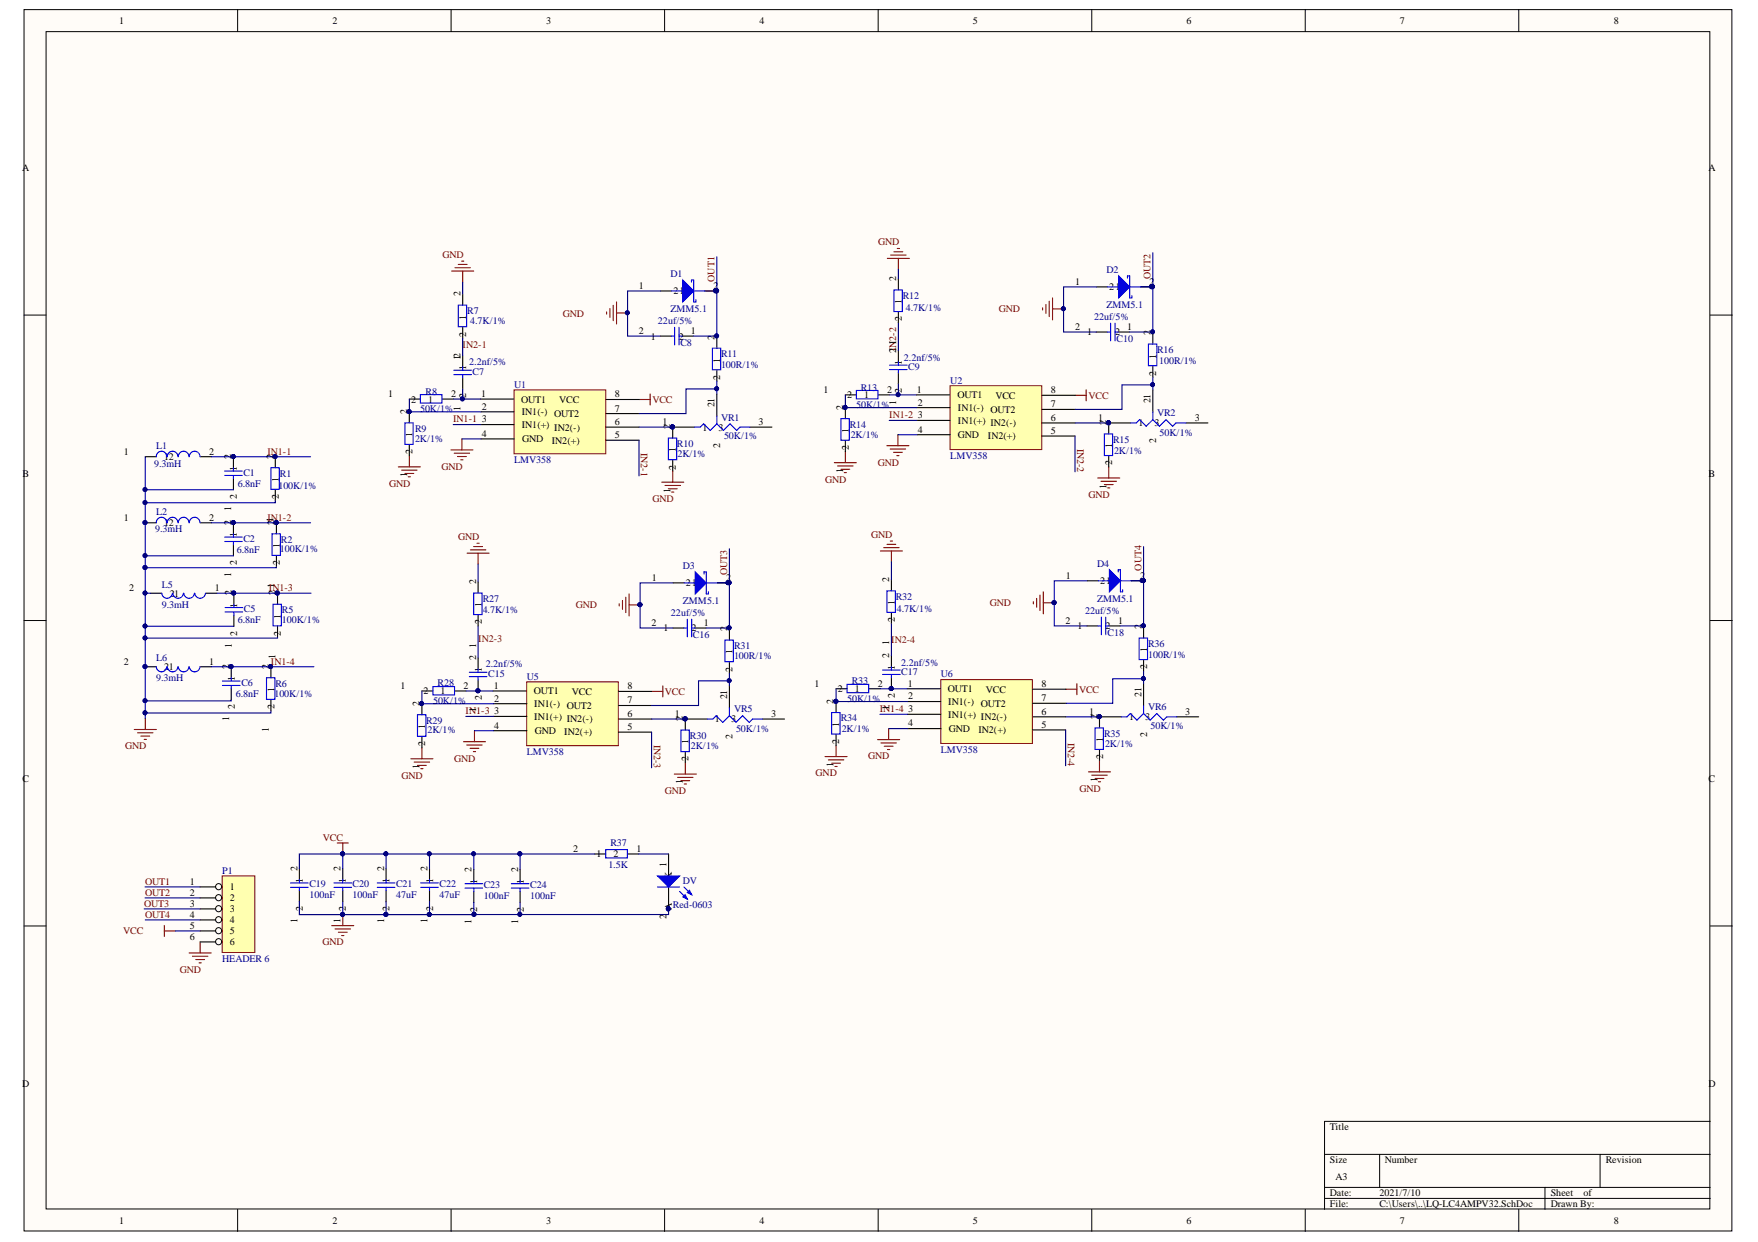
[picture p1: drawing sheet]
<svg xmlns="http://www.w3.org/2000/svg" width="297mm" height="210mm" viewBox="0 0 297 210" stroke-linecap="round" stroke-linejoin="round" font-family="sans-serif">
<g fill="#fffcf8" stroke="#000" stroke-width=".17">
<path d="M4.1 1.6h288.5v206.4h-288.5z"/>
<path d="M7.8 5.3h281.1v199h-281.1z"/>
</g>
<g fill="none" stroke="#000" stroke-width=".17">
<path d="M40.2 1.6v3.7M76.2 1.6v3.7M112.3 1.6v3.7M148.4 1.6v3.7M184.5 1.6v3.7M220.5 1.6v3.7M256.6 1.6v3.7M4.1 53.2h3.7M289 53.2h3.7M4.1 104.9h3.7M289 104.9h3.7M4.1 156.5h3.7"/>
<path d="M289 156.5h3.7M223.8 195.1h65.2M233.1 195.1v5.6M270.4 195.1v5.6M289 189.5h-65.2v14.9M40.2 204.4v3.7M76.2 204.4v3.7M112.3 204.4v3.7M148.4 204.4v3.7M184.5 204.4v3.7M220.5 204.4v3.7M223.8 200.7h65.2"/>
<path d="M223.8 202.5h65.2M256.6 204.4v3.7M261 200.7v3.7"/>
</g>
<g fill="none" stroke="#000" stroke-width=".19">
<path d="M24.5 77.2h1.9M33.9 77.2h1.8M39.4 77.2v1.9M46.5 77.2v1.9M24.5 88.4h1.9M33.9 88.4h1.8M39.4 80.9v1.9M39.4 88.4v1.8M39.4 92.1v1.8M46.5 82.8v1.8M46.7 88.4v1.8M46.7 93.9v1.9"/>
<path d="M113 144.3v3.7M113 149.9v3.7"/>
</g>
<g fill="#000080" stroke="#000080" stroke-width=".17">
<circle cx="39.4" cy="77.2" r=".34"/>
<circle cx="39.4" cy="88.3" r=".34"/>
<circle cx="24.5" cy="88.3" r=".33"/>
<circle cx="46.5" cy="77.2" r=".33"/>
<circle cx="46.7" cy="88.3" r=".34"/>
<circle cx="112.9" cy="153.6" r=".33"/>
</g>
<g fill="none" stroke="#00f" stroke-width=".19">
<path d="M28.2 77.2a.88 .88 0 0 0-.9-.9 .88 .88 0 0 0-.9 .9M30.1 77.2a.89 .89 0 0 0-.9-.9 .89 .89 0 0 0-.9 .9M31.9 77.2a.89 .89 0 0 0-.9-.9 .89 .89 0 0 0-.9 .9M33.8 77.2a.89 .89 0 0 0-.9-.9 .89 .89 0 0 0-.9 .9M38 79.6h2.9M39.4 79.1v.5M45.8 79.1h1.4v3.6h-1.4zM28.2 88.3a.88 .88 0 0 0-.9-.9 .88 .88 0 0 0-.9 1M30.1 88.3a.89 .89 0 0 0-.9-.9 .89 .89 0 0 0-.9 1M31.9 88.3a.89 .89 0 0 0-.9-.9 .89 .89 0 0 0-.9 1M33.8 88.3a.89 .89 0 0 0-.9-.9 .89 .89 0 0 0-.9 1M38 80.4h2.9"/>
<path d="M38 90.8h2.9M38 91.5h2.9M39.4 80.4v.5M39.4 90.2v.6M39.4 91.5v.6M46 90.2h1.4v3.7h-1.4z"/>
</g>
<path d="M22.7 123.3h3.7M23.2 123.8h2.6M23.8 124.4h1.5M24.4 125h.3M24.5 121.4v1.9M27.8 156.4v1.9M27.8 157.3h1.8M33.8 159.2v1.9M32 161.1h3.7M32.5 161.6h2.6M33.1 162.2h1.5M33.6 162.7h.4" fill="none" stroke="#800000" stroke-width=".19"/>
<path d="M111.1 148h3.7l-1.8 1.9z" fill="#00f"/>
<path d="M111.1 148h3.7l-1.8 1.9zM114.8 150.7l1.3 1.3M115.6 149.9l1.3 1.3" fill="none" stroke="#00f" stroke-width=".19"/>
<path d="M115.4 151.6l.4-.4 .3 .8z" fill="#00f"/>
<path d="M115.4 151.6l.4-.4 .3 .8z" fill="none" stroke="#00f" stroke-width=".19"/>
<path d="M116.1 150.8l.4-.3 .4 .7z" fill="#00f"/>
<g fill="none" stroke="#00f" stroke-width=".19">
<path d="M28.2 112.7a.88 .88 0 0 1-.9 .8 .88 .88 0 0 1-.9-.8M29.1 100.3a.89 .89 0 0 1-.9 .8 .89 .89 0 0 1-.9-.8M30.1 112.7a.89 .89 0 0 1-.9 .8 .89 .89 0 0 1-.9-.8M31 100.3a.89 .89 0 0 1-.9 .8 .89 .89 0 0 1-.9-.8M31.9 112.7a.89 .89 0 0 1-.9 .8 .89 .89 0 0 1-.9-.8M32.8 100.3a.89 .89 0 0 1-.8 .8 .89 .89 0 0 1-.9-.8M33.8 112.7a.89 .89 0 0 1-.9 .8 .89 .89 0 0 1-.9-.8M34.7 100.3a.89 .89 0 0 1-.9 .8 .89 .89 0 0 1-.9-.8M37.6 115.1h3M37.6 115.8h3M38 102.7h3M38 103.4h3"/>
<path d="M39.1 114.5v.6M39.1 115.8v.6M39.5 102.1v.6M39.5 103.4v.6M45 114.5h1.4v3.7h-1.4zM46.1 102.1h1.4v3.7h-1.4zM111.1 149.9h3.7M116.1 150.8l.4-.3 .4 .7z"/>
</g>
<g fill="#000080" stroke="#000080" stroke-width=".17">
<circle cx="112.9" cy="153.6" r=".33"/>
<circle cx="57.9" cy="144.3" r=".34"/>
<circle cx="57.9" cy="154.5" r=".34"/>
<circle cx="39.5" cy="100.2" r=".34"/>
<circle cx="46.9" cy="100.2" r=".34"/>
<circle cx="39" cy="112.6" r=".34"/>
<circle cx="24.5" cy="112.6" r=".33"/>
<circle cx="45.7" cy="112.6" r=".33"/>
</g>
<path d="M56.1 156.4h3.7M56.6 157h2.6M57 142.5h1.8M57.2 157.6h1.5M57.7 158.1h.4M57.9 142.5v1.8M57.9 154.6v1.8" fill="none" stroke="#800000" stroke-width=".19"/>
<path d="M24.5 112.7h1.9M25.5 100.3h1.8M33.9 112.7h1.8M34.8 100.3h1.8M39.1 112.7v1.8M39.1 116.4v1.9M39.5 100.3v1.8M39.5 104v1.8M45.8 112.7v1.8M45.8 118.3v1.8M46.9 100.3v1.8M46.9 105.8v1.9" fill="none" stroke="#000" stroke-width=".19"/>
<path d="M37.5 148h5.6v13h-5.6z" fill="#ffffb0" stroke="#800000" stroke-width=".17"/>
<path d="M33.8 149.9h3.7" fill="none" stroke="#000" stroke-width=".19"/>
<circle cx="36.9" cy="149.9" r=".52" fill="#fffcf8" stroke="#000" stroke-width=".17"/>
<path d="M33.8 151.8h3.7" fill="none" stroke="#000" stroke-width=".19"/>
<circle cx="36.9" cy="151.7" r=".52" fill="#fffcf8" stroke="#000" stroke-width=".17"/>
<path d="M33.8 153.6h3.7" fill="none" stroke="#000" stroke-width=".19"/>
<circle cx="36.9" cy="153.6" r=".52" fill="#fffcf8" stroke="#000" stroke-width=".17"/>
<path d="M33.8 155.5h3.7" fill="none" stroke="#000" stroke-width=".19"/>
<circle cx="36.9" cy="155.4" r=".52" fill="#fffcf8" stroke="#000" stroke-width=".17"/>
<path d="M33.8 157.3h3.7" fill="none" stroke="#000" stroke-width=".19"/>
<circle cx="36.9" cy="157.3" r=".52" fill="#fffcf8" stroke="#000" stroke-width=".17"/>
<path d="M33.8 159.2h3.7" fill="none" stroke="#000" stroke-width=".19"/>
<circle cx="36.9" cy="159.2" r=".52" fill="#fffcf8" stroke="#000" stroke-width=".17"/>
<path d="M67.3 78.9h3.7M67.9 79.5h2.6M69.2 77v1.9M76.2 76h3.7M76.7 76.6h2.6M77.3 77.2h1.5M77.9 77.7h.3M78 74.2v1.8M108 67.5h1.9M109.9 66.6v1.8M68.4 80h1.5M69 80.6h.3" fill="none" stroke="#800000" stroke-width=".19"/>
<path d="M69.2 67.4h1.8M74.7 67.4h1.9" fill="none" stroke="#000" stroke-width=".19"/>
<path d="M71 66.7h3.7v1.4h-3.7z" fill="none" stroke="#00f" stroke-width=".19"/>
<path d="M86.9 65.9h15.4v10.8h-15.4z" fill="#ffffb0" stroke="#800000" stroke-width=".17"/>
<g fill="none" stroke="#000" stroke-width=".19">
<path d="M78.2 49.7v1.9M78.2 55.3v1.9M111.6 56.8h1.8M111.6 49.2h1.9M115.3 56.8h1.9M119.1 49.2h1.8M81.2 67.4h5.6M81.3 69.6h5.6M81.3 71.8h5.6M81.3 74.2h5.6M102.4 74.4h5.6M102.4 72.2h5.6"/>
<path d="M102.4 69.9h5.6M102.4 67.5h5.6M113.7 72.2h3.7M121.1 66.6v3.7M126.7 72.2h3.7"/>
</g>
<g fill="#000080" stroke="#000080" stroke-width=".17">
<circle cx="113.6" cy="72.1" r=".33"/>
<circle cx="106" cy="52.9" r=".33"/>
<circle cx="120.9" cy="49.1" r=".34"/>
</g>
<path d="M77.4 51.6h1.4v3.6h-1.4zM113.4 56.8h.6M113.5 49.2h1.8M114 55.3v3M114.7 55.3v3M114.7 56.8h.6M116.8 47.7v-.4h.4v3.7h.4v-.3M117.2 49.2h1.9M121.1 70.3v1.3M121.1 71.6l-1.1 1.1-1.1-1.1-.6 .6h-.9M121.1 71.6l1.1 1.1 1.2-1.1 1.1 1.1 .5-.5h1.7" fill="none" stroke="#00f" stroke-width=".19"/>
<path d="M102.5 52.7v.4M103.1 52.2v1.4M103.6 51.6v2.6M104.2 51v3.8M104.2 52.9h1.8" fill="none" stroke="#800000" stroke-width=".19"/>
<path d="M115.3 47.3l1.9 1.9-1.9 1.8z" fill="#00f"/>
<path d="M115.3 47.3l1.9 1.9-1.9 1.8zM120.4 58.8h1.4v3.7h-1.4zM68.4 71.5h1.4v3.6h-1.4zM76.7 62.6h3M76.7 63.3h3M78.2 62v.6M78.2 63.3v.6M112.9 74h1.4v3.7h-1.4zM144.7 66h3.6v1.4h-3.6z" fill="none" stroke="#00f" stroke-width=".19"/>
<g fill="#000080" stroke="#000080" stroke-width=".17">
<circle cx="120.9" cy="49.1" r=".34"/>
<circle cx="113.6" cy="72.1" r=".33"/>
<circle cx="69.1" cy="69.6" r=".34"/>
</g>
<path d="M121.1 57v1.8M69.2 69.6v1.9M69.2 75.2v1.8M78.2 60.2v1.8M78.2 63.9v1.8M113.7 72.2v1.8M113.7 77.8v1.8M121.1 62.6v1.8M142.8 66.7h1.9M148.4 66.7h1.9" fill="none" stroke="#000" stroke-width=".19"/>
<g fill="none" stroke="#800000" stroke-width=".19">
<path d="M113.7 79.6v1.9M141 78.2h3.7M141.5 78.8h2.6M142.1 79.3h1.5M142.6 79.9h.4M142.8 76.3v1.9M149.9 75.3h3.7M150.4 75.9h2.6M151 76.4h1.5M151.5 77h.4M151.7 73.5v1.8M181.7 66.8h1.8"/>
<path d="M183.5 65.9v1.8M111.8 81.5h3.7M112.4 82h2.6M112.9 82.6h1.5M113.5 83.2h.4"/>
</g>
<path d="M160.5 65.2h15.5v10.8h-15.5z" fill="#ffffb0" stroke="#800000" stroke-width=".17"/>
<g fill="none" stroke="#000" stroke-width=".19">
<path d="M151.8 47.1v1.9M151.8 52.7v1.9M185.2 56.1h1.9M185.3 48.5h1.9M189 56.1h1.8M192.7 48.5h1.9M154.8 66.7h5.6M154.9 68.9h5.6M154.9 71.1h5.6M155 73.5h5.6M176.1 73.7h5.5M176.1 71.5h5.6"/>
<path d="M176.1 69.2h5.6M176.1 66.8h5.6M187.3 71.5h3.8M194.8 65.9v3.7M200.4 71.5h3.7"/>
</g>
<g fill="#000080" stroke="#000080" stroke-width=".17">
<circle cx="187.3" cy="71.4" r=".34"/>
<circle cx="179.7" cy="52.2" r=".34"/>
<circle cx="194.5" cy="48.4" r=".33"/>
</g>
<path d="M151 49h1.5v3.7h-1.5zM187.1 56.1h.6M187.2 48.5h1.8M187.7 54.6v3M188.4 54.6v3M188.4 56.1h.6M190.5 47v-.4h.4v3.7h.3v-.3M190.9 48.5h1.8M194.8 69.6v1.3M194.8 70.9l-1.1 1.1-1.1-1.1-.6 .6h-.9M194.8 70.9l1.1 1.1 1.1-1.1 1.1 1.1 .6-.5h1.7" fill="none" stroke="#00f" stroke-width=".19"/>
<path d="M176.2 52v.4M176.7 51.5v1.5M177.3 50.9v2.6M177.8 50.3v3.8M177.8 52.2h1.9" fill="none" stroke="#800000" stroke-width=".19"/>
<path d="M189 46.6l1.9 1.9-1.9 1.8z" fill="#00f"/>
<path d="M189 46.6l1.9 1.9-1.9 1.8zM194 58.2h1.5v3.6h-1.5zM142.1 70.8h1.4v3.6h-1.4zM150.3 61.7h3M150.3 62.5h3M151.8 61.2v.5M151.8 62.5v.5M186.6 73.3h1.4v3.7h-1.4zM73.1 116h3.7v1.4h-3.7z" fill="none" stroke="#00f" stroke-width=".19"/>
<g fill="#000080" stroke="#000080" stroke-width=".17">
<circle cx="194.5" cy="48.4" r=".33"/>
<circle cx="187.3" cy="71.4" r=".34"/>
<circle cx="142.8" cy="68.9" r=".33"/>
</g>
<path d="M151.8 59.3v1.9M194.8 56.3v1.9M142.8 68.9v1.9M142.8 74.5v1.8M151.8 63v1.9M187.3 71.5v1.8M187.3 77.1v1.8M194.8 61.9v1.8M71.3 116.8h1.8M76.9 116.8h1.8" fill="none" stroke="#000" stroke-width=".19"/>
<g fill="none" stroke="#800000" stroke-width=".19">
<path d="M187.3 78.9v1.9M185.5 80.8h3.7M186 81.3h2.6M186.6 81.9h1.5M187.2 82.5h.3M110.1 116.9h1.9M112 115.9v1.9M69.4 128.2h3.7M70 128.8h2.6M70.5 129.4h1.5M71.1 129.9h.4M71.3 126.4v1.8"/>
<path d="M78.3 125.4h3.7M78.9 125.9h2.6M79.4 126.5h1.5M80 127h.4M80.2 123.5v1.9"/>
</g>
<path d="M89 115.2h15.5v10.8h-15.5z" fill="#ffffb0" stroke="#800000" stroke-width=".17"/>
<g fill="none" stroke="#000" stroke-width=".19">
<path d="M80.8 98.4v1.8M113.7 98.5h1.9M121.2 98.5h1.9M80.8 103.9v1.9M83.3 116.8h5.6M83.4 118.9h5.6M104.5 119.2h5.6M104.5 116.9h5.6M113.7 106.1h1.9M117.4 106.1h1.9M123.2 115.9v3.8M83.4 121.1h5.6"/>
<path d="M83.4 123.5h5.6M104.5 123.7h5.6M104.5 121.5h5.6M115.8 121.5h3.7M128.8 121.5h3.8"/>
</g>
<g fill="#000080" stroke="#000080" stroke-width=".17">
<circle cx="115.8" cy="121.5" r=".34"/>
<circle cx="108.1" cy="102.2" r=".34"/>
<circle cx="123" cy="98.5" r=".33"/>
</g>
<path d="M115.6 98.5h1.9M119 97v-.4h.3v3.8h.4v-.4M119.3 98.5h1.9M80 100.2h1.5v3.7h-1.5zM115.6 106.1h.5M116.1 104.6v3M116.9 104.6v3M116.9 106.1h.5M123.2 119.7v1.3M123.2 121l-1.1 1.1-1.1-1.1-.6 .5h-.9M123.2 121l1.2 1.1 1.1-1.1 1.1 1.1 .6-.6h1.6" fill="none" stroke="#00f" stroke-width=".19"/>
<path d="M104.6 102v.4M105.2 101.5v1.5M105.7 100.9v2.6M106.3 100.4v3.7M106.3 102.2h1.9" fill="none" stroke="#800000" stroke-width=".19"/>
<path d="M117.5 96.6l1.8 1.9-1.8 1.9z" fill="#00f"/>
<path d="M117.5 96.6l1.8 1.9-1.8 1.9zM79.3 113.6h3M79.3 114.4h3M80.8 113.1v.5M80.8 114.4v.5M143.1 115.7h3.7v1.4h-3.7zM70.5 120.8h1.5v3.6h-1.5zM115 123.4h1.5v3.6h-1.5z" fill="none" stroke="#00f" stroke-width=".19"/>
<g fill="#000080" stroke="#000080" stroke-width=".17">
<circle cx="123" cy="98.5" r=".33"/>
<circle cx="115.8" cy="121.5" r=".34"/>
<circle cx="71.2" cy="118.9" r=".33"/>
<circle cx="80.7" cy="116.7" r=".34"/>
</g>
<path d="M71.3 118.9v1.9M80.8 111.2v1.9M80.8 114.9v1.9M141.3 116.4h1.8M146.9 116.4h1.8M71.3 124.5v1.9M115.8 121.5v1.9M115.8 127.1v1.9" fill="none" stroke="#000" stroke-width=".19"/>
<g fill="none" stroke="#800000" stroke-width=".19">
<path d="M180.1 116.5h1.9M182 115.5v1.9M113.9 130.8h3.8M114.5 131.4h2.6M115 131.9h1.5M115.6 132.5h.4M115.8 129v1.8M139.4 127.9h3.7M140 128.4h2.6M140.5 129h1.5M141.1 129.5h.4M141.3 126v1.9"/>
<path d="M148.3 125h3.7M148.8 125.6h2.7M149.4 126.1h1.5M150 126.7h.3M150.1 123.1v1.9"/>
</g>
<path d="M159 114.9h15.4v10.8h-15.4z" fill="#ffffb0" stroke="#800000" stroke-width=".17"/>
<g fill="none" stroke="#000" stroke-width=".19">
<path d="M150.6 98v1.8M183.7 98.2h1.9M191.2 98.2h1.8M150.6 103.6v1.8M153.3 116.4h5.6M153.4 118.6h5.6M174.5 118.9h5.6M174.5 116.5h5.6M183.7 105.8h1.8M187.4 105.8h1.9M193.2 115.6v3.7M153.4 120.7h5.6"/>
<path d="M153.4 123.1h5.6M174.5 123.4h5.6M174.5 121.1h5.6M185.8 121.1h3.7M198.8 121.1h3.7"/>
</g>
<g fill="#000080" stroke="#000080" stroke-width=".17">
<circle cx="185.7" cy="121.1" r=".34"/>
<circle cx="178.1" cy="101.8" r=".34"/>
<circle cx="193" cy="98.1" r=".33"/>
</g>
<path d="M149.9 99.8h1.4v3.7h-1.4zM185.6 98.2h1.8M188.9 96.7v-.4h.4v3.7h.4v-.4M189.3 98.2h1.9M185.5 105.8h.6M186.1 104.3v3M186.8 104.3v3M186.8 105.8h.6M193.2 119.3v1.3M193.2 120.6l-1.1 1.1-1.1-1.1-.6 .5h-.9M193.2 120.6l1.1 1.1 1.2-1.1 1.1 1.1 .5-.6h1.7" fill="none" stroke="#00f" stroke-width=".19"/>
<path d="M174.6 101.7v.4M175.2 101.1v1.5M175.7 100.6v2.6M176.3 100v3.7M176.3 101.9h1.8" fill="none" stroke="#800000" stroke-width=".19"/>
<path d="M187.4 96.3l1.9 1.9-1.9 1.8z" fill="#00f"/>
<g fill="none" stroke="#00f" stroke-width=".19">
<path d="M187.4 96.3l1.9 1.9-1.9 1.8zM122.5 108.2h1.4v3.6h-1.4zM149.1 113.2h3M149.1 114h3M150.6 112.7v.5M150.6 114v.5M192.5 107.8h1.4v3.7h-1.4zM140.5 120.4h1.4v3.7h-1.4zM185 123h1.4v3.7h-1.4zM49.1 149.2h3M49.1 150h3M50.6 148.7v.5"/>
<path d="M50.6 150v.5M56.4 149.2h3M56.4 150h3M57.9 148.7v.5M57.9 150v.5M63.7 149.2h3M63.7 150h3M65.2 148.7v.5M65.2 150v.5M71.1 149.2h3M71.1 150h3M72.6 148.7v.5"/>
<path d="M72.6 150v.5M78.6 149.4h2.9M78.6 150.1h2.9M80.1 148.8v.6M80.1 150.1v.6M86.4 149.4h3M86.4 150.1h3M87.9 148.8v.6M87.9 150.1v.6M102.3 143.6h3.7v1.4h-3.7z"/>
</g>
<g fill="#000080" stroke="#000080" stroke-width=".17">
<circle cx="193" cy="98.1" r=".33"/>
<circle cx="185.7" cy="121.1" r=".34"/>
<circle cx="141.2" cy="118.5" r=".34"/>
<circle cx="150.6" cy="116.4" r=".34"/>
<circle cx="24.5" cy="82.7" r=".33"/>
<circle cx="24.5" cy="93.9" r=".33"/>
<circle cx="39.4" cy="77.2" r=".34"/>
<circle cx="46.5" cy="77.2" r=".33"/>
<circle cx="39.4" cy="88.3" r=".34"/>
<circle cx="46.7" cy="88.3" r=".34"/>
<circle cx="57.9" cy="144.3" r=".34"/>
<circle cx="65.2" cy="144.3" r=".34"/>
<circle cx="57.9" cy="154.5" r=".34"/>
<circle cx="65.2" cy="154.5" r=".34"/>
<circle cx="80.1" cy="154.5" r=".33"/>
<circle cx="87.8" cy="154.5" r=".33"/>
<circle cx="112.9" cy="153.6" r=".33"/>
<circle cx="72.5" cy="144.3" r=".33"/>
<circle cx="80" cy="144.3" r=".33"/>
<circle cx="39.5" cy="100.2" r=".34"/>
<circle cx="46.9" cy="100.2" r=".34"/>
<circle cx="24.5" cy="105.8" r=".33"/>
<circle cx="24.5" cy="100.2" r=".33"/>
<circle cx="120.9" cy="49.1" r=".34"/>
<circle cx="121.1" cy="49.1" r=".34"/>
<circle cx="121.1" cy="56.8" r=".34"/>
<circle cx="78.1" cy="67.4" r=".33"/>
<circle cx="121.1" cy="65.7" r=".34"/>
<circle cx="69.1" cy="69.6" r=".34"/>
<circle cx="194.5" cy="48.4" r=".33"/>
<circle cx="194.7" cy="48.4" r=".33"/>
<circle cx="194.7" cy="56.1" r=".33"/>
<circle cx="194.7" cy="65" r=".33"/>
<circle cx="179.7" cy="52.2" r=".34"/>
<circle cx="142.8" cy="68.9" r=".33"/>
<circle cx="187.3" cy="71.4" r=".34"/>
<circle cx="106" cy="52.9" r=".33"/>
<circle cx="123" cy="98.5" r=".33"/>
<circle cx="123.2" cy="98.5" r=".33"/>
<circle cx="123.2" cy="106.1" r=".33"/>
<circle cx="123.2" cy="115" r=".33"/>
<circle cx="108.1" cy="102.2" r=".34"/>
<circle cx="71.2" cy="118.9" r=".33"/>
<circle cx="193.2" cy="98.1" r=".34"/>
<circle cx="193.2" cy="105.7" r=".34"/>
<circle cx="193.2" cy="114.7" r=".34"/>
<circle cx="178.1" cy="101.8" r=".34"/>
<circle cx="80.7" cy="116.7" r=".34"/>
<circle cx="115.8" cy="121.5" r=".34"/>
<circle cx="113.6" cy="72.1" r=".33"/>
<circle cx="24.5" cy="84.9" r=".33"/>
<circle cx="24.5" cy="95.9" r=".33"/>
<circle cx="24.5" cy="118.4" r=".33"/>
<circle cx="39" cy="112.6" r=".34"/>
<circle cx="45.7" cy="112.6" r=".33"/>
<circle cx="24.5" cy="120.5" r=".33"/>
<circle cx="24.5" cy="107.8" r=".33"/>
<circle cx="151.7" cy="66.7" r=".33"/>
<circle cx="87.8" cy="144.3" r=".33"/>
<circle cx="72.5" cy="154.5" r=".33"/>
<circle cx="24.5" cy="112.6" r=".33"/>
<circle cx="24.5" cy="88.3" r=".33"/>
</g>
<g fill="none" stroke="#000" stroke-width=".19">
<path d="M123.2 106.3v1.9M123.2 111.9v1.9M141.3 118.6v1.8M150.6 110.8v1.9M150.6 114.5v1.9M193.2 106v1.8M193.2 111.6v1.8M141.3 124.1v1.9M185.8 121.1v1.9M185.8 126.7v1.9M50.6 146.8v1.9M50.6 150.5v1.9"/>
<path d="M57.9 146.8v1.9M57.9 150.5v1.9M65.2 146.8v1.9M65.2 150.5v1.9M72.6 146.8v1.9M72.6 150.5v1.9M80.1 146.9v1.9M80.1 150.7v1.8M87.9 146.9v1.9M87.9 150.7v1.8M100.5 144.3h1.8M106.1 144.3h1.8"/>
</g>
<g fill="none" stroke="#800000" stroke-width=".19">
<path d="M76.3 45.8h3.7M76.9 45.2h2.6M77.4 44.7h1.5M78 44.1h.4M78.2 45.8v1.9M149.9 43.7h3.8M150.5 43.1h2.6M151 42.6h1.5M151.6 42h.4M151.8 43.7v1.8M78.9 93.5h3.7M79.5 92.9h2.6"/>
<path d="M80 92.4h1.5M80.6 91.8h.4M80.8 93.5v1.8M148.8 93.1h3.7M149.3 92.6h2.6M149.9 92h1.5M150.4 91.4h.4M150.6 93.1v1.9M183.9 130.5h3.7M184.5 131h2.6M185 131.6h1.5M185.6 132.1h.4"/>
<path d="M185.8 128.6v1.9"/>
</g>
<g fill="none" stroke="#000080" stroke-width=".19">
<path d="M78.2 47.7v2M78.2 57.2v3M111.6 49.2h-5.6v7.6h5.6M117.2 56.8h3.9v.2M119.1 49.2h2M121.1 43.4v13.4M151.8 45.5v1.6M151.8 54.6v4.7M185.3 48.5h-5.6v7.6h5.5M190.8 56.1h4v.2M194.8 42.7v5.8h-2.1M194.8 48.5v7.6"/>
<path d="M24.5 77.2v18.7M35.7 77.2h16.8M69.2 67.4v2.2h12.1M76.6 71.8h4.7M76.6 67.4h4.6M78 74.2h3.3M78.2 65.7v1.7M108 74.4v6M108 72.2h5.7M121.1 65.7h-5.2v4.2h-7.9M121.1 64.4v2.2M142.8 66.7v2.2h12.1"/>
<path d="M150.2 71.1h4.7M151.7 73.5h3.3M151.8 64.9v1.8h-1.5M151.8 66.7h3M181.6 73.7v6M181.7 71.5h5.6M194.8 65h-5.2v4.2h-7.9M194.8 63.7v2.2M24.5 95.9v25.5M24.5 82.8h14.9M24.5 93.9h14.9M35.7 88.4h16.8"/>
<path d="M46.5 84.6v.4h-22M46.7 95.8v.1h-22.2M80.8 95.3v3.1M113.7 98.5h-5.5v7.6h5.5M121.2 98.5h2M123.2 92.7v13.4M150.6 95v3M183.7 98.2h-5.6v7.6h5.6M191.2 98.2h2M193.2 92.4v13.4M24.5 105.8h15M24.5 100.3h1"/>
<path d="M35.7 112.7h17.3M36.6 100.3h16M39.1 118.3v.2h-14.6M46.9 107.7v.1h-22.4M71.3 116.8v2.1h12.1M78.7 116.8h4.6M80.8 105.8v5.4M119.3 106.1h3.9v.2M123.2 115.1h-5.2v4.1h-7.9M123.2 113.8v2.1M141.3 116.4v2.2h12.1M148.7 116.4h4.6"/>
<path d="M150.6 105.4v5.4M189.3 105.8h3.9v.2M193.2 113.4v2.2M193.2 114.7h-5.2v4.2h-7.9M45.8 120.1v.4h-21.3M78.7 121.1h4.7M80.2 123.5h3.2M110.1 123.7v6.1M110.1 121.5h5.7M148.7 120.7h4.7M150.1 123.1h3.3M180.1 123.4v6"/>
<path d="M180.1 121.1h5.7M24.4 153.6h9.4M24.5 149.9h9.3M24.5 151.8h9.3M24.5 155.5h9.3M29.6 157.3h4.2M50.6 146.8v-2.5h22v2.5M50.6 152.4v2.2h7.3M57.9 144.3v2.5M57.9 152.4v2.2M57.9 154.6h14.7M65.2 144.3v2.5"/>
<path d="M65.2 152.4v2.2M72.6 144.3h7.5v2.6M72.6 152.4v2.2M80.1 152.5v2.1M80.1 144.3h20.4M80.1 154.6h-7.5M87.9 144.3v2.6M87.9 152.5v2.1M107.9 144.3h5.1M113 153.6v1h-32.9M113 153.6h.1"/>
</g>
<g font-size="1.7">
<text x="20.1" y="4.1">1</text>
<text x="56.2" y="4.1">2</text>
<text x="92.3" y="4.1">3</text>
<text x="128.3" y="4.1">4</text>
<text x="164.4" y="4.1">5</text>
<text x="200.5" y="4.1">6</text>
<text x="236.5" y="4.1">7</text>
<text x="272.7" y="4.1">8</text>
<text x="3.7" y="28.9">A</text>
<text x="288.7" y="28.9">A</text>
<text x="151.4" y="47.5" transform="rotate(-90 151.4 47.5)">2</text>
<text x="77.8" y="50" transform="rotate(-90 77.8 50)">2</text>
<text x="107.9" y="48.8">1</text>
<text x="113.8" y="49.7">21</text>
<text x="120.6" y="48.8">2</text>
<text x="152.4" y="51.4" transform="rotate(-90 152.4 51.4)">1</text>
<text x="181.6" y="48.1">1</text>
<text x="187.4" y="49">21</text>
<text x="194.2" y="48.1">2</text>
<text x="78.8" y="56.9" transform="rotate(-90 78.8 56.9)">2</text>
<text x="78.8" y="54" transform="rotate(-90 78.8 54)">1</text>
<text x="107.9" y="56.5">2</text>
<text x="110" y="57.4">1</text>
<text x="114.7" y="57.4">2</text>
<text x="116.7" y="56.5">1</text>
<text x="120.7" y="57.4" transform="rotate(-90 120.7 57.4)">2</text>
<text x="151.4" y="59.7" transform="rotate(-90 151.4 59.7)">2IN12-2</text>
<text x="152.4" y="54.3" transform="rotate(-90 152.4 54.3)">2</text>
<text x="181.6" y="55.7">2</text>
<text x="183.7" y="56.6">1</text>
<text x="188.4" y="56.6">2</text>
<text x="190.4" y="55.7">1</text>
<text x="194.4" y="56.6" transform="rotate(-90 194.4 56.6)">2</text>
<text x="77.8" y="60.8" transform="rotate(-90 77.8 60.8)">12</text>
<text x="78.8" y="62.6" transform="rotate(-90 78.8 62.6)">1</text>
<text x="121.7" y="64.2" transform="rotate(-90 121.7 64.2)">2</text>
<text x="121.7" y="61.3" transform="rotate(-90 121.7 61.3)">1</text>
<text x="152.4" y="61.7" transform="rotate(-90 152.4 61.7)">1</text>
<text x="195.3" y="63.5" transform="rotate(-90 195.3 63.5)">2</text>
<text x="195.3" y="60.6" transform="rotate(-90 195.3 60.6)">1</text>
<text x="65.6" y="67.1">1</text>
<text x="68.8" y="70" transform="rotate(-90 68.8 70)">2</text>
<text x="69.5" y="68.1">2</text>
<text x="72.3" y="68.1">1</text>
<text x="76.2" y="67.1">2</text>
<text x="77.8" y="69.4" transform="rotate(-90 77.8 69.4)">1</text>
<text x="78.8" y="67.3" transform="rotate(-90 78.8 67.3)">2</text>
<text x="81.3" y="67.1">1</text>
<text x="81.4" y="69.2">2</text>
<text x="81.4" y="71.3">3</text>
<text x="88.1" y="68.1">OUT1</text>
<text x="88.2" y="70.2">IN1(-) OUT2</text>
<text x="94.5" y="68.1">VCC</text>
<text x="103.9" y="71.9">6</text>
<text x="103.9" y="69.6">7</text>
<text x="103.9" y="67.1">8</text>
<text x="111.9" y="71.9">1</text>
<text x="120.7" y="68.8" transform="rotate(-90 120.7 68.8)">21</text>
<text x="128.2" y="71.9">3</text>
<text x="139.2" y="66.4">1</text>
<text x="142.5" y="69.2" transform="rotate(-90 142.5 69.2)">2</text>
<text x="143.1" y="67.3">2</text>
<text x="146" y="67.3">1</text>
<text x="149.9" y="66.4">2</text>
<text x="151.4" y="68.5" transform="rotate(-90 151.4 68.5)">1</text>
<text x="152.4" y="66.4" transform="rotate(-90 152.4 66.4)">2</text>
<text x="154.9" y="66.4">1</text>
<text x="155.1" y="68.6">2</text>
<text x="155.1" y="70.7">3</text>
<text x="161.8" y="67.3">OUT1</text>
<text x="161.8" y="69.5">IN1(-) OUT2</text>
<text x="161.8" y="71.6">IN1(+)</text>
<text x="168.2" y="67.4">VCC</text>
<text x="177.6" y="71.1">6</text>
<text x="177.6" y="68.8">7</text>
<text x="177.6" y="66.4">8</text>
<text x="185.5" y="71.1">1</text>
<text x="187" y="71.9" transform="rotate(-90 187 71.9)">2</text>
<text x="194.4" y="68.1" transform="rotate(-90 194.4 68.1)">21</text>
<text x="201.9" y="71.1">3</text>
<text x="20.9" y="76.8">1</text>
<text x="27.7" y="77.8">12</text>
<text x="35.4" y="76.8">2</text>
<text x="39.1" y="77.5" transform="rotate(-90 39.1 77.5)">2</text>
<text x="46.2" y="77.5" transform="rotate(-90 46.2 77.5)">2</text>
<text x="69.7" y="76.8" transform="rotate(-90 69.7 76.8)">2</text>
<text x="69.7" y="73.9" transform="rotate(-90 69.7 73.9)">1</text>
<text x="81.4" y="73.8">4</text>
<text x="88.2" y="72.3">IN1(+)</text>
<text x="88.2" y="74.7">GND</text>
<text x="93.2" y="75">IN2(+)</text>
<text x="93.7" y="72.8">IN2(-)</text>
<text x="103.9" y="74.1">5</text>
<text x="113.3" y="72.5" transform="rotate(-90 113.3 72.5)">2</text>
<text x="114.2" y="76.4" transform="rotate(-90 114.2 76.4)">1</text>
<text x="118.7" y="72.8">1</text>
<text x="121.4" y="72.8">3</text>
<text x="121.7" y="75.7" transform="rotate(-90 121.7 75.7)">2</text>
<text x="143.4" y="76.1" transform="rotate(-90 143.4 76.1)">2</text>
<text x="143.4" y="73.2" transform="rotate(-90 143.4 73.2)">1</text>
<text x="155.1" y="73.1">4</text>
<text x="161.8" y="74.1">GND</text>
<text x="166.9" y="74.2">IN2(+)</text>
<text x="167.3" y="72">IN2(-)</text>
<text x="177.6" y="73.3">5</text>
<text x="187.9" y="75.7" transform="rotate(-90 187.9 75.7)">1</text>
<text x="192.4" y="72">1</text>
<text x="195.1" y="72">3</text>
<text x="195.3" y="74.9" transform="rotate(-90 195.3 74.9)">2</text>
<text x="3.8" y="80.6">B</text>
<text x="40" y="79.6" transform="rotate(-90 40 79.6)">1</text>
<text x="47.1" y="81.5" transform="rotate(-90 47.1 81.5)">1</text>
<text x="68.8" y="80.6" transform="rotate(-90 68.8 80.6)">1</text>
<text x="113.3" y="83.3" transform="rotate(-90 113.3 83.3)">1</text>
<text x="114.2" y="79.4" transform="rotate(-90 114.2 79.4)">2</text>
<text x="142.5" y="80" transform="rotate(-90 142.5 80)">1</text>
<text x="187" y="82.6" transform="rotate(-90 187 82.6)">1</text>
<text x="187.9" y="78.6" transform="rotate(-90 187.9 78.6)">2</text>
<text x="288.7" y="80.6">B</text>
<text x="20.9" y="88">1</text>
<text x="27.7" y="88.9">12</text>
<text x="35.4" y="88">2</text>
<text x="39.1" y="88.8" transform="rotate(-90 39.1 88.8)">2</text>
<text x="39.1" y="86.4" transform="rotate(-90 39.1 86.4)">1</text>
<text x="40" y="84.4" transform="rotate(-90 40 84.4)">2</text>
<text x="46.2" y="88.3" transform="rotate(-90 46.2 88.3)">1</text>
<text x="46.4" y="88.8" transform="rotate(-90 46.4 88.8)">2</text>
<text x="47.1" y="84.4" transform="rotate(-90 47.1 84.4)">2</text>
<text x="40" y="95.5" transform="rotate(-90 40 95.5)">2</text>
<text x="40" y="90.8" transform="rotate(-90 40 90.8)">1</text>
<text x="47.3" y="95.5" transform="rotate(-90 47.3 95.5)">2</text>
<text x="47.3" y="92.6" transform="rotate(-90 47.3 92.6)">1</text>
<text x="21.8" y="99.9">2</text>
<text x="28.7" y="100.8">21</text>
<text x="36.3" y="99.9">1</text>
<text x="39.1" y="97.6" transform="rotate(-90 39.1 97.6)">1</text>
<text x="39.2" y="100.6" transform="rotate(-90 39.2 100.6)">2</text>
<text x="46.4" y="99.4" transform="rotate(-90 46.4 99.4)">1</text>
<text x="46.5" y="100.6" transform="rotate(-90 46.5 100.6)">2</text>
<text x="80.5" y="98.7" transform="rotate(-90 80.5 98.7)">2</text>
<text x="110.1" y="98.1">1</text>
<text x="115.9" y="99.1">21</text>
<text x="122.7" y="98.1">2</text>
<text x="150.3" y="98.4" transform="rotate(-90 150.3 98.4)">2</text>
<text x="180.1" y="97.8">1</text>
<text x="185.9" y="98.7">21</text>
<text x="192.6" y="97.8">2</text>
<text x="40.1" y="107.4" transform="rotate(-90 40.1 107.4)">2</text>
<text x="40.1" y="102.7" transform="rotate(-90 40.1 102.7)">1</text>
<text x="47.5" y="107.4" transform="rotate(-90 47.5 107.4)">2</text>
<text x="47.5" y="104.6" transform="rotate(-90 47.5 104.6)">1</text>
<text x="81.4" y="105.5" transform="rotate(-90 81.4 105.5)">2</text>
<text x="81.4" y="102.6" transform="rotate(-90 81.4 102.6)">1</text>
<text x="110.1" y="105.8">2</text>
<text x="112.1" y="106.7">1</text>
<text x="116.8" y="106.7">2</text>
<text x="118.9" y="105.8">1</text>
<text x="122.8" y="106.7" transform="rotate(-90 122.8 106.7)">2</text>
<text x="151.2" y="105.2" transform="rotate(-90 151.2 105.2)">2</text>
<text x="151.2" y="102.3" transform="rotate(-90 151.2 102.3)">1</text>
<text x="180" y="105.4">2</text>
<text x="182.1" y="106.3">1</text>
<text x="186.8" y="106.3">2</text>
<text x="188.9" y="105.4">1</text>
<text x="192.9" y="106.3" transform="rotate(-90 192.9 106.3)">2</text>
<text x="20.9" y="112.3">2</text>
<text x="27.7" y="113.3">21</text>
<text x="35.4" y="112.3">1</text>
<text x="38.7" y="113" transform="rotate(-90 38.7 113)">2</text>
<text x="39.2" y="109.5" transform="rotate(-90 39.2 109.5)">1</text>
<text x="45.4" y="113" transform="rotate(-90 45.4 113)">2</text>
<text x="46.5" y="111.3" transform="rotate(-90 46.5 111.3)">1</text>
<text x="80.5" y="111.6" transform="rotate(-90 80.5 111.6)">2</text>
<text x="80.5" y="109.5" transform="rotate(-90 80.5 109.5)">1</text>
<text x="81.4" y="113.6" transform="rotate(-90 81.4 113.6)">1</text>
<text x="123.8" y="113.5" transform="rotate(-90 123.8 113.5)">2</text>
<text x="123.8" y="110.6" transform="rotate(-90 123.8 110.6)">1</text>
<text x="150.3" y="111.2" transform="rotate(-90 150.3 111.2)">2</text>
<text x="150.3" y="109" transform="rotate(-90 150.3 109)">1</text>
<text x="151.2" y="113.3" transform="rotate(-90 151.2 113.3)">1</text>
<text x="193.8" y="113.1" transform="rotate(-90 193.8 113.1)">2</text>
<text x="193.8" y="110.2" transform="rotate(-90 193.8 110.2)">1</text>
<text x="39.7" y="119.9" transform="rotate(-90 39.7 119.9)">2</text>
<text x="39.7" y="115.1" transform="rotate(-90 39.7 115.1)">1</text>
<text x="46.4" y="119.9" transform="rotate(-90 46.4 119.9)">2</text>
<text x="46.4" y="117" transform="rotate(-90 46.4 117)">1</text>
<text x="67.7" y="116.4">1</text>
<text x="70.9" y="119.3" transform="rotate(-90 70.9 119.3)">2</text>
<text x="71.6" y="117.3">2</text>
<text x="74.4" y="117.3">1</text>
<text x="78.3" y="116.4">2</text>
<text x="81.4" y="118.3" transform="rotate(-90 81.4 118.3)">2</text>
<text x="83.4" y="116.4">1</text>
<text x="83.5" y="118.6">2</text>
<text x="90.2" y="117.3">OUT1</text>
<text x="90.3" y="119.5">IN1(-) OUT2</text>
<text x="96.6" y="117.4">VCC</text>
<text x="106" y="118.9">7</text>
<text x="106" y="116.5">8</text>
<text x="122.8" y="118.2" transform="rotate(-90 122.8 118.2)">21</text>
<text x="137.6" y="116.1">1</text>
<text x="140.9" y="118.9" transform="rotate(-90 140.9 118.9)">2</text>
<text x="141.5" y="117">2</text>
<text x="144.4" y="117">1</text>
<text x="148.3" y="116.1">2</text>
<text x="151.2" y="118" transform="rotate(-90 151.2 118)">2</text>
<text x="153.4" y="116.1">1</text>
<text x="153.5" y="118.2">2</text>
<text x="160.1" y="117">OUT1</text>
<text x="160.2" y="119.1">IN1(-) OUT2</text>
<text x="166.6" y="117.1">VCC</text>
<text x="176" y="118.5">7</text>
<text x="176" y="116.1">8</text>
<text x="192.9" y="117.8" transform="rotate(-90 192.9 117.8)">21</text>
<text x="38.7" y="121.9" transform="rotate(-90 38.7 121.9)">1</text>
<text x="45.4" y="123.8" transform="rotate(-90 45.4 123.8)">1</text>
<text x="71.8" y="123.2" transform="rotate(-90 71.8 123.2)">1</text>
<text x="80.5" y="120.4" transform="rotate(-90 80.5 120.4)">1</text>
<text x="83.5" y="120.7">3</text>
<text x="83.5" y="123.2">4</text>
<text x="90.3" y="121.6">IN1(+)</text>
<text x="90.4" y="124.1">GND</text>
<text x="95.3" y="124.3">IN2(+)</text>
<text x="95.8" y="122.1">IN2(-)</text>
<text x="106" y="123.3">5</text>
<text x="106" y="121.1">6</text>
<text x="114" y="121.1">1</text>
<text x="115.4" y="121.9" transform="rotate(-90 115.4 121.9)">2</text>
<text x="116.3" y="125.8" transform="rotate(-90 116.3 125.8)">1</text>
<text x="120.8" y="122.1">1</text>
<text x="123.5" y="122.1">3</text>
<text x="123.8" y="124.9" transform="rotate(-90 123.8 124.9)">2</text>
<text x="130.3" y="121.1">3</text>
<text x="141.8" y="125.7" transform="rotate(-90 141.8 125.7)">2</text>
<text x="141.8" y="122.8" transform="rotate(-90 141.8 122.8)">1</text>
<text x="150.3" y="120" transform="rotate(-90 150.3 120)">1</text>
<text x="153.5" y="120.4">3</text>
<text x="153.5" y="122.7">4</text>
<text x="160.2" y="121.3">IN1(+)</text>
<text x="160.3" y="123.7">GND</text>
<text x="165.3" y="123.9">IN2(+)</text>
<text x="165.7" y="121.7">IN2(-)</text>
<text x="176" y="123">5</text>
<text x="176" y="120.8">6</text>
<text x="184" y="120.8">1</text>
<text x="185.4" y="121.6" transform="rotate(-90 185.4 121.6)">2</text>
<text x="186.4" y="125.4" transform="rotate(-90 186.4 125.4)">1</text>
<text x="190.8" y="121.7">1</text>
<text x="193.5" y="121.7">3</text>
<text x="193.8" y="124.6" transform="rotate(-90 193.8 124.6)">2</text>
<text x="200.2" y="120.8">3</text>
<text x="70.9" y="130" transform="rotate(-90 70.9 130)">1</text>
<text x="71.8" y="126.1" transform="rotate(-90 71.8 126.1)">2</text>
<text x="116.3" y="128.7" transform="rotate(-90 116.3 128.7)">2</text>
<text x="140.9" y="129.7" transform="rotate(-90 140.9 129.7)">1</text>
<text x="186.4" y="128.3" transform="rotate(-90 186.4 128.3)">2</text>
<text x="3.8" y="132.2">C</text>
<text x="115.4" y="132.5" transform="rotate(-90 115.4 132.5)">1</text>
<text x="185.4" y="132.2" transform="rotate(-90 185.4 132.2)">1</text>
<text x="288.7" y="132.2">C</text>
<text x="96.9" y="144">2</text>
<text x="107.5" y="144">1</text>
<text x="32.1" y="149.5">1</text>
<text x="50.3" y="147.2" transform="rotate(-90 50.3 147.2)">2</text>
<text x="51.2" y="149.2" transform="rotate(-90 51.2 149.2)">1</text>
<text x="57.5" y="147.2" transform="rotate(-90 57.5 147.2)">2</text>
<text x="58.5" y="149.2" transform="rotate(-90 58.5 149.2)">1</text>
<text x="64.9" y="147.2" transform="rotate(-90 64.9 147.2)">2</text>
<text x="65.8" y="149.2" transform="rotate(-90 65.8 149.2)">1</text>
<text x="72.2" y="147.2" transform="rotate(-90 72.2 147.2)">2</text>
<text x="73.2" y="149.2" transform="rotate(-90 73.2 149.2)">1</text>
<text x="79.7" y="147.3" transform="rotate(-90 79.7 147.3)">2</text>
<text x="80.6" y="149.4" transform="rotate(-90 80.6 149.4)">1</text>
<text x="87.6" y="147.3" transform="rotate(-90 87.6 147.3)">2</text>
<text x="88.5" y="149.4" transform="rotate(-90 88.5 149.4)">1</text>
<text x="100.8" y="144.9">1</text>
<text x="103.6" y="144.9">2</text>
<text x="112.6" y="146.6" transform="rotate(-90 112.6 146.6)">1</text>
<text x="113.5" y="148.6" transform="rotate(-90 113.5 148.6)">K</text>
<text x="32.1" y="151.4">2</text>
<text x="32.1" y="153.3">3</text>
<text x="32.1" y="155.1">4</text>
<text x="38.8" y="150.5">1</text>
<text x="38.8" y="152.3">2</text>
<text x="38.8" y="154.2">3</text>
<text x="51.2" y="153.9" transform="rotate(-90 51.2 153.9)">2</text>
<text x="58.5" y="153.9" transform="rotate(-90 58.5 153.9)">2</text>
<text x="65.8" y="153.9" transform="rotate(-90 65.8 153.9)">2</text>
<text x="73.2" y="153.9" transform="rotate(-90 73.2 153.9)">2</text>
<text x="80.6" y="154.1" transform="rotate(-90 80.6 154.1)">2</text>
<text x="88.5" y="154.1" transform="rotate(-90 88.5 154.1)">2</text>
<text x="112.6" y="155.4" transform="rotate(-90 112.6 155.4)">2</text>
<text x="113.5" y="153.8" transform="rotate(-90 113.5 153.8)">A</text>
<text x="32.1" y="157">5</text>
<text x="32.1" y="158.8">6</text>
<text x="38.8" y="156">4</text>
<text x="38.8" y="157.9">5</text>
<text x="38.8" y="159.8">6</text>
<text x="50.3" y="156" transform="rotate(-90 50.3 156)">1</text>
<text x="57.5" y="156" transform="rotate(-90 57.5 156)">1</text>
<text x="64.9" y="156" transform="rotate(-90 64.9 156)">1</text>
<text x="72.2" y="156" transform="rotate(-90 72.2 156)">1</text>
<text x="79.7" y="156.1" transform="rotate(-90 79.7 156.1)">1</text>
<text x="87.6" y="156.1" transform="rotate(-90 87.6 156.1)">1</text>
<text x="3.7" y="183.8">D</text>
<text x="288.7" y="183.8">D</text>
<text x="224.7" y="191">Title</text>
<text x="224.7" y="196.6">Size</text>
<text x="234" y="196.6">Number</text>
<text x="271.3" y="196.6">Revision</text>
<text x="224.7" y="202.2">Date:</text>
<text x="225.6" y="199.4">A3</text>
<text x="233.1" y="202.2">2021/7/10</text>
<text x="262" y="202.2">Sheet</text>
<text x="267.5" y="202.2">of</text>
<text x="20.1" y="206.8">1</text>
<text x="56.2" y="206.8">2</text>
<text x="92.3" y="206.8">3</text>
<text x="128.3" y="206.8">4</text>
<text x="164.4" y="206.8">5</text>
<text x="200.5" y="206.8">6</text>
<text x="224.7" y="204.1">File:</text>
<text x="233.1" y="204.1">C:\Users\..\LQ-LC4AMPV32.SchDoc</text>
<text x="236.5" y="206.8">7</text>
<text x="262" y="204.1">Drawn By:</text>
<text x="272.7" y="206.8">8</text>
</g>
<g font-size="1.7" fill="#800000">
<text x="148.4" y="41.4">GND</text>
<text x="74.8" y="43.5">GND</text>
<text x="120.7" y="47.6" transform="rotate(-90 120.7 47.6)">OUT1</text>
<text x="194.4" y="47.2" transform="rotate(-90 194.4 47.2)">OUT2</text>
<text x="95.1" y="53.5">GND</text>
<text x="168.8" y="52.8">GND</text>
<text x="78.2" y="58.8">IN2-1</text>
<text x="76.6" y="71.3">IN1-1</text>
<text x="110.2" y="68.1">VCC</text>
<text x="150.3" y="70.7">IN1-2</text>
<text x="183.9" y="67.4">VCC</text>
<text x="45.2" y="76.8">IN1-1</text>
<text x="108.3" y="76.5" transform="rotate(90 108.3 76.5)">IN2-1</text>
<text x="182" y="75.8" transform="rotate(90 182 75.8)">IN2-2</text>
<text x="65.7" y="82.3">GND</text>
<text x="74.6" y="79.4">GND</text>
<text x="139.4" y="81.6">GND</text>
<text x="148.3" y="78.7">GND</text>
<text x="45.2" y="88">IN1-2</text>
<text x="110.2" y="84.9">GND</text>
<text x="183.9" y="84.1">GND</text>
<text x="77.4" y="91.3">GND</text>
<text x="147.2" y="90.9">GND</text>
<text x="45.4" y="99.9">IN1-3</text>
<text x="122.8" y="97.2" transform="rotate(-90 122.8 97.2)">OUT3</text>
<text x="192.9" y="96.5" transform="rotate(-90 192.9 96.5)">OUT4</text>
<text x="97.3" y="102.8">GND</text>
<text x="167.3" y="102.5">GND</text>
<text x="45.8" y="112.3">IN1-4</text>
<text x="80.8" y="108.5">IN2-3</text>
<text x="150.6" y="108.6">IN2-4</text>
<text x="112.3" y="117.4">VCC</text>
<text x="182.3" y="117.1">VCC</text>
<text x="78.7" y="120.7">IN1-3</text>
<text x="110.5" y="125.9" transform="rotate(90 110.5 125.9)">IN2-3</text>
<text x="148.6" y="120.4">IN1-4</text>
<text x="180.5" y="125.5" transform="rotate(90 180.5 125.5)">IN2-4</text>
<text x="21.2" y="126.6">GND</text>
<text x="67.8" y="131.6">GND</text>
<text x="76.7" y="128.7">GND</text>
<text x="137.8" y="131.2">GND</text>
<text x="146.7" y="128.3">GND</text>
<text x="112.3" y="134.2">GND</text>
<text x="182.4" y="133.8">GND</text>
<text x="54.6" y="142.1">VCC</text>
<text x="24.5" y="149.5">OUT1</text>
<text x="24.4" y="153.3">OUT3</text>
<text x="24.5" y="155.1">OUT4</text>
<text x="24.5" y="151.4">OUT2</text>
<text x="20.8" y="157.9">VCC</text>
<text x="54.5" y="159.8">GND</text>
<text x="30.4" y="164.4">GND</text>
</g>
<g font-size="1.7" fill="#000080">
<text x="113.3" y="46.7">D1</text>
<text x="187" y="46.1">D2</text>
<text x="78.9" y="53.1">R7</text>
<text x="113.3" y="52.8">ZMM5.1</text>
<text x="152.5" y="50.5">R12</text>
<text x="153" y="52.6">4.7K/1%</text>
<text x="187" y="52">ZMM5.1</text>
<text x="79.4" y="54.7">4.7K/1%</text>
<text x="111.2" y="54.8">22uf/5%</text>
<text x="115" y="58.5">C8</text>
<text x="184.9" y="54.1">22uf/5%</text>
<text x="188.7" y="57.8">C10</text>
<text x="195.5" y="59.7">R16</text>
<text x="79.3" y="61.7">2.2nf/5%</text>
<text x="79.9" y="63.3">C7</text>
<text x="86.9" y="65.5">U1</text>
<text x="121.8" y="60.4">R11</text>
<text x="121.8" y="62.2">100R/1%</text>
<text x="152.7" y="61">2.2nf/5%</text>
<text x="153.5" y="62.5">C9</text>
<text x="160.6" y="64.8">U2</text>
<text x="195.8" y="61.5">100R/1%</text>
<text x="71" y="69.7">50K/1%</text>
<text x="71.9" y="66.8">R8</text>
<text x="121.8" y="71.1">VR1</text>
<text x="144.7" y="69">50K/1%</text>
<text x="145.4" y="66">R13</text>
<text x="195.5" y="70.3">VR2</text>
<text x="26.4" y="75.9">L1</text>
<text x="70.1" y="73">R9</text>
<text x="70.1" y="74.7">2K/1%</text>
<text x="114.4" y="75.6">R10</text>
<text x="114.5" y="77.2">2K/1%</text>
<text x="122.3" y="74.2">50K/1%</text>
<text x="143.6" y="72.3">R14</text>
<text x="143.7" y="74">2K/1%</text>
<text x="160.6" y="77.5">LMV358</text>
<text x="188.1" y="74.8">R15</text>
<text x="188.2" y="76.8">2K/1%</text>
<text x="195.9" y="73.6">50K/1%</text>
<text x="26.1" y="78.9">9.3mH</text>
<text x="40.2" y="82.3">6.8nF</text>
<text x="41.1" y="80.4">C1</text>
<text x="47" y="82.6">100K/1%</text>
<text x="47.3" y="80.6">R1</text>
<text x="86.9" y="78.3">LMV358</text>
<text x="26.2" y="89.9">9.3mH</text>
<text x="26.4" y="87.1">L2</text>
<text x="40" y="93.5">6.8nF</text>
<text x="41.1" y="91.6">C2</text>
<text x="47.3" y="93.3">100K/1%</text>
<text x="47.5" y="91.7">R2</text>
<text x="185.4" y="95.8">D4</text>
<text x="27.3" y="99.3">L5</text>
<text x="81.6" y="101.7">R27</text>
<text x="115.4" y="96.1">D3</text>
<text x="151.3" y="101.4">R32</text>
<text x="185.4" y="101.7">ZMM5.1</text>
<text x="27.3" y="102.7">9.3mH</text>
<text x="40.2" y="105.2">6.8nF</text>
<text x="41.2" y="103.4">C5</text>
<text x="47.6" y="103.6">R5</text>
<text x="47.6" y="105.2">100K/1%</text>
<text x="81.6" y="103.6">4.7K/1%</text>
<text x="113.4" y="104.1">22uf/5%</text>
<text x="115.4" y="102">ZMM5.1</text>
<text x="117.1" y="107.9">C16</text>
<text x="151.5" y="103.4">4.7K/1%</text>
<text x="183.3" y="103.7">22uf/5%</text>
<text x="187.1" y="107.4">C18</text>
<text x="26.4" y="111.8">L6</text>
<text x="82.1" y="112.7">2.2nf/5%</text>
<text x="124" y="109.7">R31</text>
<text x="124" y="111.4">100R/1%</text>
<text x="152.3" y="112.5">2.2nf/5%</text>
<text x="194" y="109.3">R36</text>
<text x="194" y="111.2">100R/1%</text>
<text x="26.4" y="115.1">9.3mH</text>
<text x="39.8" y="117.8">6.8nF</text>
<text x="40.8" y="115.9">C6</text>
<text x="46.4" y="117.8">100K/1%</text>
<text x="46.5" y="116.1">R6</text>
<text x="73.2" y="119">50K/1%</text>
<text x="73.9" y="115.9">R28</text>
<text x="82.5" y="114.4">C15</text>
<text x="89" y="114.9">U5</text>
<text x="143.1" y="118.7">50K/1%</text>
<text x="143.9" y="115.6">R33</text>
<text x="152.3" y="114">C17</text>
<text x="159" y="114.5">U6</text>
<text x="72" y="122.3">R29</text>
<text x="72.2" y="123.8">2K/1%</text>
<text x="116.6" y="124.9">R30</text>
<text x="124" y="120.4">VR5</text>
<text x="124.4" y="123.7">50K/1%</text>
<text x="142" y="121.9">R34</text>
<text x="142.2" y="123.7">2K/1%</text>
<text x="186.5" y="124.5">R35</text>
<text x="194" y="120">VR6</text>
<text x="194.4" y="123.2">50K/1%</text>
<text x="89" y="127.6">LMV358</text>
<text x="116.7" y="126.6">2K/1%</text>
<text x="159" y="127.2">LMV358</text>
<text x="186.7" y="126.3">2K/1%</text>
<text x="103.1" y="143">R37</text>
<text x="37.6" y="147.7">P1</text>
<text x="52.3" y="150">C19</text>
<text x="59.6" y="150">C20</text>
<text x="66.9" y="150">C21</text>
<text x="74.3" y="150">C22</text>
<text x="102.8" y="146.7">1.5K</text>
<text x="115.4" y="149.4">DV</text>
<text x="52.3" y="151.8">100nF</text>
<text x="59.6" y="151.8">100nF</text>
<text x="66.9" y="151.8">47uF</text>
<text x="74.3" y="151.8">47uF</text>
<text x="81.7" y="150.1">C23</text>
<text x="81.7" y="152">100nF</text>
<text x="89.6" y="150.1">C24</text>
<text x="89.6" y="152">100nF</text>
<text x="113.7" y="153.4">Red-0603</text>
<text x="37.6" y="162.6">HEADER 6</text>
</g>
</svg>
